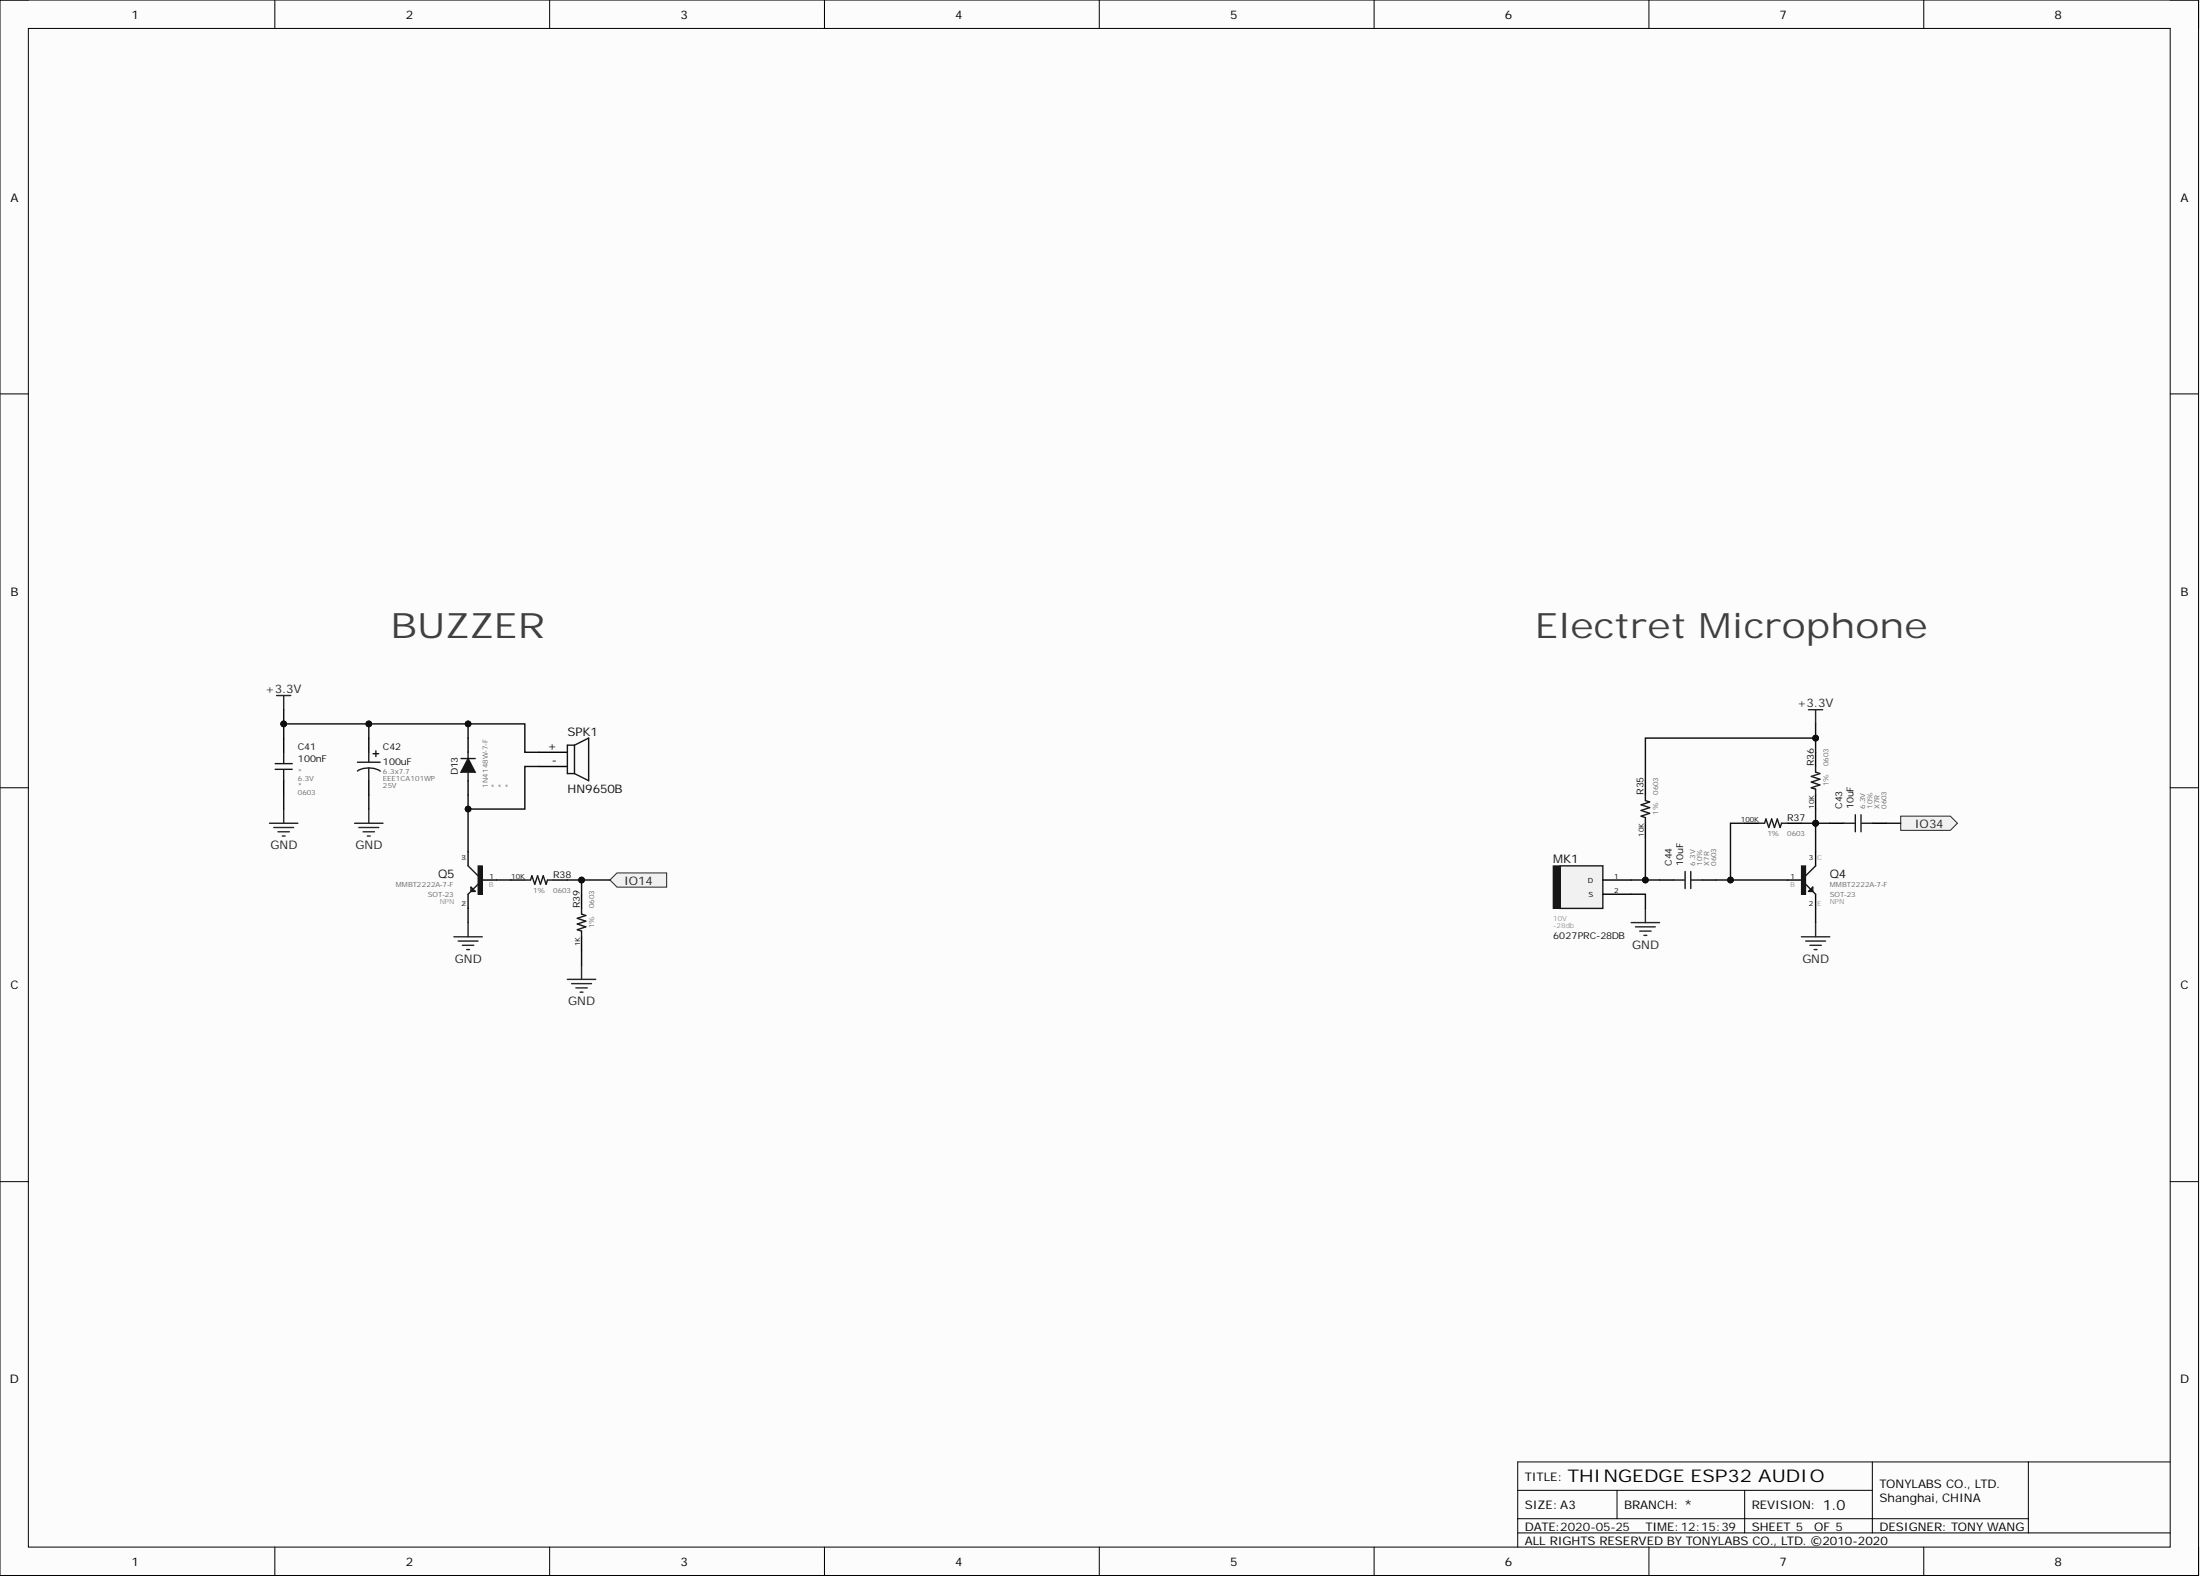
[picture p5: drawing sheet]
<svg xmlns="http://www.w3.org/2000/svg" width="393mm" height="282mm" viewBox="0 0 393 282" stroke-linecap="round" stroke-linejoin="round" font-family="sans-serif">
<path d="M0 0h393.1v281.6h-393.1z" fill-rule="evenodd" fill="#fcfcfc"/>
<path d="M0 0h393.1v281.6h-393.1z" fill="none" stroke="#000" stroke-width=".18"/>
<path d="M5.1 5.1h382.9v271.4h-382.9z" fill-rule="evenodd" fill="#fcfcfc"/>
<g fill="none" stroke="#000" stroke-width=".18">
<path d="M0 0h5.1M5.1 5.1h382.9v271.4h-382.9zM49.1 0v5.1M98.3 0v5.1M147.4 0v5.1M196.5 0v5.1M245.7 0v5.1M294.8 0v5.1M344 0v5.1M388 0h5.1v5.1M0 70.4h5.1M388 70.4h5.1"/>
<path d="M0 140.8h5.1M388 140.8h5.1M0 211.2h5.1M388 211.2h5.1M49.1 276.5v5.1M98.3 276.5v5.1M147.4 276.5v5.1M196.5 276.5v5.1M245.7 276.5v5.1M271.4 266.4h63.4M271.4 274h116.6M271.4 271.5h91.3"/>
<path d="M289.1 266.4v5.1M294.8 276.5v5.1M311.9 266.4v7.6M334.8 261.3v12.7M344 276.5v5.1M362.7 261.3v12.7M388 261.3h-116.6v15.2M393.1 276.5v5.1"/>
</g>
<path d="M49.5 124.3h2.5M50.7 124.3v2.6M48.2 147.1h5.1M48.9 147.9h3.6M49.7 148.7h2M50.5 149.4h.5M50.7 144.6v2.5M81.2 167.4h5M81.9 168.2h3.6M82.7 169h2M83.4 169.7h.5M83.7 164.9v2.5" fill="none" stroke="#262626" stroke-width=".25"/>
<path d="M50.7 131.9v2.6M50.7 139.5v2.6M96.4 134.5h5M96.4 137h5M91.3 157.3h2.5M98.9 157.3h2.5M327.2 147.1h2.5M334.8 147.1h2.5" fill="none" stroke="#000" stroke-width=".25"/>
<path d="M49.2 136.5h3M49.2 137.5h3M50.7 134.5v1.9M50.7 137.6v1.9M102.7 133.2h-1.3v5.1h1.3M102.7 133.2v5.1M102.7 133.2l2.5-1.3v7.6l-2.5-1.2M93.8 157.3h1l.3-.8 .5 1.6 .5-1.6 .5 1.6 .5-1.6 .5 1.6 .3-.8h1M329.7 147.1h1.9M331.7 145.6v3.1M332.7 145.6v3.1M332.9 147.1h1.9" fill="none" stroke="#1c1c1c" stroke-width=".25"/>
<path d="M277.7 154.8h1.3v7.6h-1.3z" fill-rule="evenodd" fill="#1c1c1c"/>
<path d="M277.7 154.8h1.3v7.6h-1.3z" fill="none" stroke="#1c1c1c" stroke-width=".18"/>
<path d="M279 154.8h7.6v7.6h-7.6z" fill-rule="evenodd" fill="#f0f0f0"/>
<path d="M324.6 137v1l.8 .3-1.5 .5 1.5 .5-1.5 .5 1.5 .5-1.5 .5 .7 .3v1M279 154.8h7.6v7.6h-7.6zM294.2 142.1v1l.7 .2-1.5 .5 1.5 .6-1.5 .5 1.5 .5-1.5 .5 .8 .2v1M299.3 157.3h1.9M301.3 155.8v3M302.3 155.8v3M302.4 157.3h1.9M314.5 147.1h1l.2-.7 .5 1.5 .6-1.5 .5 1.5 .5-1.5 .5 1.5 .2-.8h1" fill="none" stroke="#1c1c1c" stroke-width=".25"/>
<g fill="none" stroke="#000" stroke-width=".25">
<path d="M294.2 139.5v2.6M324.6 134.5v2.5M286.6 157.3h5M286.6 159.8h5M294.2 147.1v2.6M296.7 157.3h2.6M304.3 157.3h2.6M311.9 147.1h2.6M319.5 157.3h2.6M319.5 147.1h2.6M324.6 142.1v2.5M324.6 152.2v2.6"/>
<path d="M324.6 159.8v2.6"/>
</g>
<path d="M323.4 126.9h2.5M324.6 126.9v2.5M291.6 164.9h5.1M292.4 165.7h3.6M293.2 166.4h2M293.9 167.2h.5M294.2 162.4v2.5" fill="none" stroke="#262626" stroke-width=".25"/>
<path d="M322.1 154.8h.7v5h-.7z" fill-rule="evenodd" fill="#1c1c1c"/>
<path d="M322.1 154.8h.7v5h-.7z" fill="none" stroke="#1c1c1c" stroke-width=".18"/>
<path d="M322.6 157.8l2 2M323.9 158.8v.5M323.9 159.1l-.3 .2M324.1 158.6v.7h-.7zM324.6 154.8l-2 2" fill="none" stroke="#1c1c1c" stroke-width=".25"/>
<path d="M322.1 167.4h5.1M322.8 168.2h3.6M323.6 169h2M324.4 169.7h.5M324.6 164.9v2.5" fill="none" stroke="#262626" stroke-width=".25"/>
<path d="M110.3 156h8.9v2.6h-8.9l-1.2-1.3z" fill-rule="evenodd" fill="#f0f0f0"/>
<path d="M110.3 156h8.9v2.6h-8.9l-1.2-1.3z" fill="none" stroke="#262626" stroke-width=".18"/>
<path d="M339.8 145.9h8.9l1.3 1.2-1.3 1.3h-8.9z" fill-rule="evenodd" fill="#f0f0f0"/>
<path d="M339.8 145.9h8.9l1.3 1.2-1.3 1.3h-8.9z" fill="none" stroke="#262626" stroke-width=".18"/>
<path d="M65.9 131.9v2.6M65.9 139.5v2.6M83.7 131.9v2.6M83.7 139.5v2.6" fill="none" stroke="#000" stroke-width=".25"/>
<path d="M63.9 137.8a4 4 0 0 1 4.1 0M63.9 136.2h4.1M65.9 134.5v1.7M65.9 137.3v2.2M66.7 134.7h1M67.2 134.2v1M83.7 134.5v1.1M83.7 138v1.5" fill="none" stroke="#1c1c1c" stroke-width=".25"/>
<path d="M63.4 147.1h5.1M64.2 147.9h3.5M64.9 148.7h2.1M65.7 149.4h.5M65.9 144.6v2.5" fill="none" stroke="#262626" stroke-width=".25"/>
<path d="M83.7 135.6l1.3 2.4h-2.6z" fill="#1c1c1c"/>
<path d="M82.4 135.6h2.6M83.7 135.6l1.3 2.4h-2.6z" fill="none" stroke="#1c1c1c" stroke-width=".25"/>
<path d="M83.7 152.2v2.6M83.7 159.8v2.6M86.2 157.3h2.6" fill="none" stroke="#000" stroke-width=".25"/>
<path d="M85.5 154.8h.7v5h-.7z" fill-rule="evenodd" fill="#1c1c1c"/>
<path d="M85.5 154.8h.7v5h-.7z" fill="none" stroke="#1c1c1c" stroke-width=".18"/>
<path d="M83.7 154.8l2 2M84.2 158.6l.8 .7h-.8zM84.5 158.8v.5M84.5 159.1l.2 .2M85.7 157.8l-2 2M104 162.4v1l.7 .2-1.5 .5 1.5 .6-1.5 .5 1.5 .5-1.5 .5 .8 .2v1" fill="none" stroke="#1c1c1c" stroke-width=".25"/>
<path d="M104 159.8v2.6M104 167.4v2.6" fill="none" stroke="#000" stroke-width=".25"/>
<path d="M101.4 175.1h5.1M102.2 175.8h3.6M103 176.6h2M103.7 177.3h.5M104 172.5v2.6" fill="none" stroke="#262626" stroke-width=".25"/>
<path d="M324.6 131.9v2.6" fill="none" stroke="#0e0e0e" stroke-width=".25"/>
<circle cx="324.6" cy="131.9" r=".51" fill="#0e0e0e"/>
<circle cx="324.6" cy="131.9" r=".51" fill="none" stroke="#0e0e0e" stroke-width=".18"/>
<path d="M50.7 126.9v2.5h43.1v5.1h2.6" fill="none" stroke="#0e0e0e" stroke-width=".25"/>
<circle cx="83.7" cy="129.4" r=".51" fill="#0e0e0e"/>
<circle cx="83.7" cy="129.4" r=".51" fill="none" stroke="#0e0e0e" stroke-width=".18"/>
<circle cx="65.9" cy="129.4" r=".51" fill="#0e0e0e"/>
<circle cx="65.9" cy="129.4" r=".51" fill="none" stroke="#0e0e0e" stroke-width=".18"/>
<circle cx="50.7" cy="129.4" r=".51" fill="#0e0e0e"/>
<circle cx="50.7" cy="129.4" r=".51" fill="none" stroke="#0e0e0e" stroke-width=".18"/>
<path d="M96.4 137h-2.6v7.6h-10.1v7.6" fill="none" stroke="#0e0e0e" stroke-width=".25"/>
<circle cx="83.7" cy="144.6" r=".51" fill="#0e0e0e"/>
<circle cx="83.7" cy="144.6" r=".51" fill="none" stroke="#0e0e0e" stroke-width=".18"/>
<path d="M88.8 157.3h2.5M101.4 157.3h7.7" fill="none" stroke="#0e0e0e" stroke-width=".25"/>
<circle cx="104" cy="157.3" r=".51" fill="#0e0e0e"/>
<circle cx="104" cy="157.3" r=".51" fill="none" stroke="#0e0e0e" stroke-width=".18"/>
<path d="M291.6 159.8h2.6v2.6M294.2 149.7v7.6h-2.6" fill="none" stroke="#0e0e0e" stroke-width=".25"/>
<circle cx="294.2" cy="157.3" r=".51" fill="#0e0e0e"/>
<circle cx="294.2" cy="157.3" r=".51" fill="none" stroke="#0e0e0e" stroke-width=".18"/>
<path d="M294.2 157.3h2.5" fill="none" stroke="#0e0e0e" stroke-width=".25"/>
<circle cx="294.2" cy="157.3" r=".51" fill="#0e0e0e"/>
<circle cx="294.2" cy="157.3" r=".51" fill="none" stroke="#0e0e0e" stroke-width=".18"/>
<path d="M324.6 129.4v2.5h-30.4v7.6" fill="none" stroke="#0e0e0e" stroke-width=".25"/>
<circle cx="324.6" cy="131.9" r=".51" fill="#0e0e0e"/>
<circle cx="324.6" cy="131.9" r=".51" fill="none" stroke="#0e0e0e" stroke-width=".18"/>
<path d="M311.9 147.1h-2.5v10.2h-2.5" fill="none" stroke="#0e0e0e" stroke-width=".25"/>
<circle cx="309.4" cy="157.3" r=".51" fill="#0e0e0e"/>
<circle cx="309.4" cy="157.3" r=".51" fill="none" stroke="#0e0e0e" stroke-width=".18"/>
<path d="M309.4 157.3h10.1" fill="none" stroke="#0e0e0e" stroke-width=".25"/>
<circle cx="309.4" cy="157.3" r=".51" fill="#0e0e0e"/>
<circle cx="309.4" cy="157.3" r=".51" fill="none" stroke="#0e0e0e" stroke-width=".18"/>
<path d="M322.1 147.1h2.5" fill="none" stroke="#0e0e0e" stroke-width=".25"/>
<circle cx="324.6" cy="147.1" r=".51" fill="#0e0e0e"/>
<circle cx="324.6" cy="147.1" r=".51" fill="none" stroke="#0e0e0e" stroke-width=".18"/>
<path d="M324.6 144.6v2.5h2.6" fill="none" stroke="#0e0e0e" stroke-width=".25"/>
<circle cx="324.6" cy="147.1" r=".51" fill="#0e0e0e"/>
<circle cx="324.6" cy="147.1" r=".51" fill="none" stroke="#0e0e0e" stroke-width=".18"/>
<path d="M50.7 129.4v2.5M50.7 142.1v2.5M337.3 147.1h2.5" fill="none" stroke="#0e0e0e" stroke-width=".25"/>
<circle cx="50.7" cy="129.4" r=".51" fill="#0e0e0e"/>
<circle cx="50.7" cy="129.4" r=".51" fill="none" stroke="#0e0e0e" stroke-width=".18"/>
<path d="M65.9 129.4v2.5M65.9 142.1v2.5" fill="none" stroke="#0e0e0e" stroke-width=".25"/>
<circle cx="65.9" cy="129.4" r=".51" fill="#0e0e0e"/>
<circle cx="65.9" cy="129.4" r=".51" fill="none" stroke="#0e0e0e" stroke-width=".18"/>
<path d="M83.7 142.1v2.5M83.7 162.4v2.5" fill="none" stroke="#0e0e0e" stroke-width=".25"/>
<circle cx="83.7" cy="144.6" r=".51" fill="#0e0e0e"/>
<circle cx="83.7" cy="144.6" r=".51" fill="none" stroke="#0e0e0e" stroke-width=".18"/>
<path d="M83.7 129.4v2.5" fill="none" stroke="#0e0e0e" stroke-width=".25"/>
<circle cx="83.7" cy="129.4" r=".51" fill="#0e0e0e"/>
<circle cx="83.7" cy="129.4" r=".51" fill="none" stroke="#0e0e0e" stroke-width=".18"/>
<path d="M104 157.3v2.5M104 170v2.5" fill="none" stroke="#0e0e0e" stroke-width=".25"/>
<circle cx="104" cy="157.3" r=".51" fill="#0e0e0e"/>
<circle cx="104" cy="157.3" r=".51" fill="none" stroke="#0e0e0e" stroke-width=".18"/>
<path d="M324.6 147.1v5.1M324.6 162.4v2.5" fill="none" stroke="#0e0e0e" stroke-width=".25"/>
<circle cx="324.6" cy="147.1" r=".51" fill="#0e0e0e"/>
<circle cx="324.6" cy="147.1" r=".51" fill="none" stroke="#0e0e0e" stroke-width=".18"/>
<g font-size="6.3" fill="#3d3d3d">
<text x="69.8" y="114.1">BUZZER</text>
<text x="274.4" y="114.1">Electret Microphone</text>
</g>
<text font-size="3.1" x="280.2" y="264.9">THINGEDGE ESP32 AUDIO</text>
<g font-size="2.5" fill="#0e0e0e">
<text x="301" y="269.9">*</text>
<text x="325.9" y="269.9">1.0</text>
</g>
<g font-size="2.1">
<text x="23.5" y="3.4">1</text>
<text x="72.5" y="3.4">2</text>
<text x="121.6" y="3.4">3</text>
<text x="170.8" y="3.4">4</text>
<text x="220" y="3.4">5</text>
<text x="269.1" y="3.4">6</text>
<text x="318.2" y="3.4">7</text>
<text x="367.3" y="3.4">8</text>
<text x="1.9" y="36">A</text>
<text x="389.9" y="36">A</text>
<text x="1.9" y="106.5">B</text>
<text x="389.9" y="106.5">B</text>
<text x="97.9" y="134">+</text>
<text x="98.7" y="136.6">-</text>
<text x="1.9" y="176.8">C</text>
<text x="389.9" y="176.8">C</text>
<text x="1.8" y="247.3">D</text>
<text x="389.8" y="247.3">D</text>
<text x="272.6" y="264.7">TITLE:</text>
<text x="272.6" y="269.8">SIZE:A3</text>
<text x="290.4" y="269.8">BRANCH:</text>
<text x="313.2" y="269.8">REVISION:</text>
<text x="336" y="266">TONYLABS CO., LTD.</text>
<text x="336" y="268.5">Shanghai, CHINA</text>
<text x="272.6" y="273.6">DATE:2020-05-25</text>
<text x="294.2" y="273.6">TIME:12:15:39</text>
<text x="313.2" y="273.6">SHEET 5</text>
<text x="324.4" y="273.6">OF 5</text>
<text x="336" y="273.6">DESIGNER: TONY WANG</text>
<text x="23.5" y="279.9">1</text>
<text x="72.5" y="279.9">2</text>
<text x="121.6" y="279.9">3</text>
<text x="170.8" y="279.9">4</text>
<text x="220" y="279.9">5</text>
<text x="269.1" y="279.9">6</text>
<text x="272.6" y="276.1">ALL RIGHTS RESERVED BY TONYLABS CO., LTD. ©2010-2020</text>
<text x="318.2" y="279.9">7</text>
<text x="367.3" y="279.9">8</text>
</g>
<g font-size="2.1" fill="#262626">
<text x="47.4" y="123.9">+3.3V</text>
<text x="321.3" y="126.4">+3.3V</text>
<text x="342.4" y="148">IO34</text>
<text x="48.4" y="151.8">GND</text>
<text x="63.6" y="151.8">GND</text>
<text x="111.6" y="158.1">IO14</text>
<text x="81.3" y="172.1">GND</text>
<text x="291.8" y="169.6">GND</text>
<text x="322.3" y="172.1">GND</text>
<text x="101.6" y="179.7">GND</text>
</g>
<g font-size="2.1" fill="#0e0e0e">
<text x="101.4" y="131.5">SPK1</text>
<text x="101.4" y="141.7">HN9650B</text>
<text x="277.7" y="154.3">MK1</text>
<text x="78.4" y="156.9">Q5</text>
<text x="327.2" y="156.9">Q4</text>
</g>
<g font-size="1.7" fill="#0e0e0e">
<text x="53.3" y="134.1">C41</text>
<text x="53.3" y="136.2">100nF</text>
<text x="68.5" y="134.1">C42</text>
<text x="68.5" y="136.7">100uF</text>
<text x="324.3" y="137" transform="rotate(-90 324.3 137)">R36</text>
<text x="81.8" y="138.6" transform="rotate(-90 81.8 138.6)">D13</text>
<text x="293.8" y="142.1" transform="rotate(-90 293.8 142.1)">R35</text>
<text x="319.5" y="146.8">R37</text>
<text x="329.4" y="144.6" transform="rotate(-90 329.4 144.6)">C43</text>
<text x="331.4" y="144.6" transform="rotate(-90 331.4 144.6)">10uF</text>
<text x="298.9" y="154.8" transform="rotate(-90 298.9 154.8)">C44</text>
<text x="300.9" y="154.8" transform="rotate(-90 300.9 154.8)">10uF</text>
<text x="98.9" y="157">R38</text>
<text x="103.6" y="162.4" transform="rotate(-90 103.6 162.4)">R39</text>
<text x="277.7" y="167.9">6027PRC-28DB</text>
</g>
<g font-size="1.3" fill="#666">
<text x="326.9" y="137" transform="rotate(-90 326.9 137)">0603</text>
<text x="53.3" y="142.1">0603</text>
<text x="53.3" y="138.3">*</text>
<text x="53.3" y="139.5">6.3V</text>
<text x="53.3" y="140.8">*</text>
<text x="68.5" y="138.3">6.3x7.7</text>
<text x="68.5" y="140.8">25V</text>
<text x="68.5" y="139.5">EEE1CA101WP</text>
<text x="87.2" y="140.8" transform="rotate(-90 87.2 140.8)">1N4148W-7-F</text>
<text x="88.8" y="140.8" transform="rotate(-90 88.8 140.8)">*</text>
<text x="90" y="140.8" transform="rotate(-90 90 140.8)">*</text>
<text x="91.3" y="140.8" transform="rotate(-90 91.3 140.8)">*</text>
<text x="296.5" y="142.1" transform="rotate(-90 296.5 142.1)">0603</text>
<text x="326.9" y="140.6" transform="rotate(-90 326.9 140.6)">1%</text>
<text x="296.5" y="145.6" transform="rotate(-90 296.5 145.6)">1%</text>
<text x="316" y="149.4">1%</text>
<text x="319.5" y="149.4">0603</text>
<text x="333.5" y="144.6" transform="rotate(-90 333.5 144.6)">6.3V</text>
<text x="334.8" y="144.6" transform="rotate(-90 334.8 144.6)">10%</text>
<text x="336" y="144.6" transform="rotate(-90 336 144.6)">X7R</text>
<text x="337.3" y="144.6" transform="rotate(-90 337.3 144.6)">0603</text>
<text x="303.1" y="154.8" transform="rotate(-90 303.1 154.8)">6.3V</text>
<text x="304.3" y="154.8" transform="rotate(-90 304.3 154.8)">10%</text>
<text x="305.6" y="154.8" transform="rotate(-90 305.6 154.8)">X7R</text>
<text x="306.9" y="154.8" transform="rotate(-90 306.9 154.8)">0603</text>
<text x="70.8" y="158.6">MMBT2222A-7-F</text>
<text x="76.5" y="160.3">SOT-23</text>
<text x="95.4" y="159.6">1%</text>
<text x="98.9" y="159.6">0603</text>
<text x="327.2" y="160.3">SOT-23</text>
<text x="327.2" y="158.6">MMBT2222A-7-F</text>
<text x="106.3" y="165.9" transform="rotate(-90 106.3 165.9)">1%</text>
<text x="106.3" y="162.4" transform="rotate(-90 106.3 162.4)">0603</text>
</g>
<g font-size="1.3" fill="#0e0e0e">
<text x="293.9" y="149.6" transform="rotate(-90 293.9 149.6)">10K</text>
<text x="311.3" y="146.9">100K</text>
<text x="324.4" y="144.5" transform="rotate(-90 324.4 144.5)">10K</text>
<text x="91.4" y="157">10K</text>
<text x="103.7" y="169.1" transform="rotate(-90 103.7 169.1)">1K</text>
</g>
<g font-size="1.3">
<text x="82.5" y="153.7">3</text>
<text x="323.4" y="153.7">3</text>
<text x="82.5" y="161.9">2</text>
<text x="87.5" y="157">1</text>
<text x="283.9" y="157.8">D</text>
<text x="284" y="160.3">S</text>
<text x="288.6" y="157">1</text>
<text x="288.6" y="159.6">2</text>
<text x="320.1" y="157">1</text>
<text x="323.4" y="161.9">2</text>
</g>
<g font-size="1.3" fill="#999">
<text x="82.6" y="153.7">C</text>
<text x="324.9" y="153.7">C</text>
<text x="78.6" y="161.6">NPN</text>
<text x="82.7" y="161.9">E</text>
<text x="87.4" y="158.6">B</text>
<text x="320.1" y="158.6">B</text>
<text x="324.9" y="161.9">E</text>
<text x="327.2" y="161.6">NPN</text>
<text x="277.7" y="165.9">-28db</text>
<text x="277.7" y="164.7">10V</text>
</g>
</svg>
